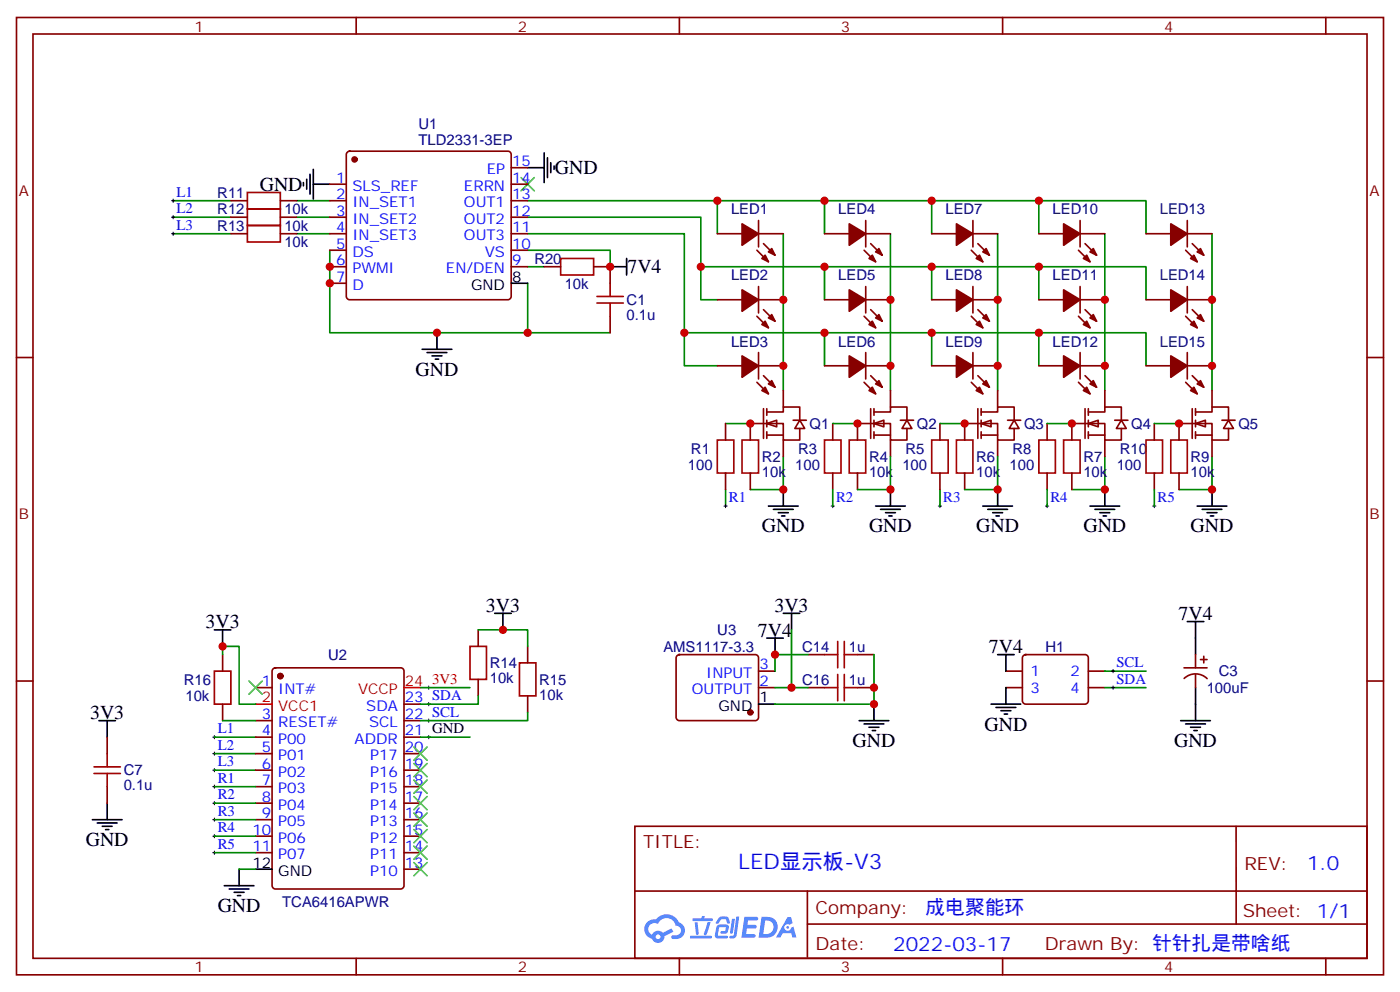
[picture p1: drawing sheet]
<svg xmlns="http://www.w3.org/2000/svg" width="300mm" height="212mm" viewBox="0 0 300 212" stroke-linecap="round" stroke-linejoin="round" font-family="sans-serif">
<g fill="none" stroke="#870000" stroke-width=".35">
<path d="M3.5 3.7h292.5v204.7h-292.5zM7.1 7.3h285.4v197.5h-285.4zM76.2 3.7v3.6M145.3 3.7v3.6M214.5 3.7v3.6M283.6 3.7v3.6M3.5 76.4h3.6M292.5 76.4h3.5M3.5 145.6h3.6M292.5 145.6h3.5M135.8 176.6h156.7v28.2h-156.7zM264.4 176.6l.1 20.9"/>
<path d="M135.9 190.4h156.4M172.7 197.5h119.6M172.7 190.4v14.2M76.2 204.8v3.6M145.3 204.8v3.6M214.5 204.8v3.6M283.6 204.8v3.6"/>
</g>
<g fill="#5487ff">
<path d="M159.3 195.9h1.6a1.33 1.33 0 0 1 1.2 .2 .39 .39 0 0 1-.3 .6h-1.8l-.1 1h1.6a.4 .4 0 0 1 .4 .4 .4 .4 0 0 1-.4 .4h-1.7l-.2 1.1h1.4a.46 .46 0 0 1 .5 .1 .46 .46 0 0 1 .1 .5l-.3 .2h-2.7z"/>
<path d="M168.5 196h.7l.4 1.3-.7 .3a.74 .74 0 0 0-1.1 .3 .74 .74 0 0 0 .5 1.1 .74 .74 0 0 0 .9-.7l.6-.3 .6 2.4h-.9l-.2-1h-1.8l-.6 1h-.9z"/>
<path d="M156.6 196.4h.6l-.4 2.9a.31 .31 0 0 1-.3 .3 .31 .31 0 0 1-.3-.3z"/>
<path d="M157.5 195.9h.6l-.5 4a.97 .97 0 0 1-1.6 .5l.2-.4h.7l.1-.2z"/>
<path d="M153.9 196.1l.4-.2h.9a.67 .67 0 0 1 .7 .5l.3 .8-.1 .2h-.5l-.3-.9h-.9l-.2 .1a.95 .95 0 0 1-1 .8l-.1-.2z"/>
<path d="M153.5 197.8l.5-.2h1.3a.75 .75 0 0 1 .5 1.2 .76 .76 0 0 1-.8 .8h-.6a.29 .29 0 0 1-.3-.4 .29 .29 0 0 1 .4-.2h.6l.2-.8h-1.4l-.3 1.8h1.9a.29 .29 0 0 1 .2 .3 .29 .29 0 0 1-.3 .3h-2l-.4-.3-.1-.5 .3-1.6z"/>
<path d="M147.7 200h4.3a.3 .3 0 0 1 .3 .3 .3 .3 0 0 1-.3 .3h-4.2l-.2-.1z"/>
<path d="M151.4 197.1h.6l-.8 2.6a.31 .31 0 0 1-.4 .2 .31 .31 0 0 1-.2-.3z"/>
<path d="M148.6 197.1h.6l.3 2.4-.3 .3-.3-.2z"/>
<path d="M148.2 196.3h1.9l.2-.5h.5l-.1 .5h1.5a.29 .29 0 0 1 .3 .3 .29 .29 0 0 1-.3 .3h-3.9l-.2-.2z"/>
<path d="M162.9 195.9l-.6 4.5h1.4a2.27 2.27 0 0 0 2.7-2.3 2.27 2.27 0 0 0-2.7-2.2zM163.7 196.7a1.5 1.5 0 0 1 1.8 1.6 1.5 1.5 0 0 1-1.9 1.3h-.3z"/>
<path d="M138.5 197.1a2.09 2.09 0 0 0 1 3.5 1.37 1.37 0 0 0 1.5 .9 1.37 1.37 0 0 0 1.1-1.4l2-1-.5-.7-1.8 1a1.4 1.4 0 0 0-2.3 .4 1.32 1.32 0 0 1-.6-1.9 1.32 1.32 0 0 1 1.9-.4 2.02 2.02 0 0 1 2-1.3 2.02 2.02 0 0 1 1.8 1.6 1.02 1.02 0 0 1 1.1 1 1.02 1.02 0 0 1-1 1.1h-.6a.41 .41 0 0 0-.5 .3 .41 .41 0 0 0 .4 .5 1.89 1.89 0 0 0 2.4-1.2 1.89 1.89 0 0 0-1.2-2.4 2.84 2.84 0 0 0-4.8-.6h-.4a2.26 2.26 0 0 0-1.5 .6zM140.3 200.2a.52 .52 0 0 1 1 0 .52 .52 0 0 1-1 0z"/>
<circle cx="168.5" cy="198.2" r=".28"/>
</g>
<g fill="none" stroke="#870000" stroke-width=".35">
<path d="M49.4 50h3.5M49.4 46.4h3.5M49.4 42.9h3.5M60 50h3.5M60 46.4h3.5M60 42.9h3.5M246.9 90.5v3.6M252.2 90.5v3.6M246.9 101.1v3.5M252.2 101.1v3.5M172.9 139.9h3.5M183.4 139.9h3.6"/>
<path d="M255.8 139.9v2.8M22.9 157.6v3.5M144.9 140.1l.4-.2h16.3a.71 .71 0 0 1 .7 .7v12.7a.76 .76 0 0 1-.7 .7h-16.3a.76 .76 0 0 1-.7-.7v-12.7zM162.3 147h3.5M162.3 143.4h3.5M172.9 147h3.5M183.4 147h3.6M215.2 147h3.5M215.2 143.4h3.5M219 140.1l.4-.2h12.7a.71 .71 0 0 1 .7 .7v9.2a.76 .76 0 0 1-.7 .7h-12.7a.76 .76 0 0 1-.7-.7v-9.2zM232.8 147h3.6M232.8 143.4h3.6"/>
<path d="M253.3 142.7h4.9M253.3 145a3.5 3.5 0 0 1 4.9 0M255.8 144.1v2.9M256.8 141h1.4M257.5 140.3v1.4M22.9 168.1v3.6"/>
</g>
<circle cx="160.5" cy="152.3" r=".53" fill="#870000" stroke="#870000" stroke-width=".35"/>
<g fill="none" stroke="#000" stroke-width=".35">
<path d="M64.9 39v.7M65.6 38.3v2.1M66.3 37.3v4.2M67 39.4h3.6M67 36.2v6.3M112.9 35.8h3.5M116.4 32.7v6.3M117.1 33.7v4.3M117.8 34.8v2.1M118.5 35.5v.7M256.1 108.2h6.4M257.2 108.9h4.2"/>
<path d="M258.2 109.6h2.1M258.9 110.3h.7M259.3 104.6v3.6M164 136.4h3.6M165.8 136.4v3.5M167.6 131.1h3.5M169.3 131.1v3.5M213.4 139.9h3.6M215.2 139.9v3.5M254 132.9h3.5M255.8 132.9v7M21.2 154h3.5"/>
<path d="M22.9 154v3.6M162.3 150.5h3.5M183.8 154h6.3M184.9 154.7h4.2M185.9 155.4h2.1M186.6 156.1h.7M187 150.5v3.5M212 150.5h6.4M213.1 151.2h4.2M214.1 151.9h2.2M214.8 152.6h.7M215.2 147v3.5"/>
<path d="M252.6 154h6.3M253.6 154.7h4.3M254.7 155.4h2.1M255.4 156.1h.7M255.8 147v7M19.8 175.2h6.3M20.8 175.9h4.2M21.9 176.6h2.1M22.6 177.3h.7M22.9 171.7v3.5"/>
</g>
<g fill="none" stroke="#a10000" stroke-width=".35">
<path d="M52.9 48.2h7.1v3.5h-7.1zM52.9 44.7h7.1v3.5h-7.1zM52.9 41.1h7.1v3.6h-7.1zM245.2 94.1h3.5v7h-3.5zM250.5 94.1h3.5v7h-3.5zM176.4 139.9h2.8M179.2 137.1v5.6M180.6 137.1v5.6M180.6 139.9h2.8M176.4 147h2.8M179.2 144.1v5.7M180.6 144.1v5.7"/>
<path d="M180.6 147h2.8M20.1 165.3h5.7M20.1 163.9h5.7M22.9 161.1v2.8M22.9 165.3v2.8"/>
</g>
<g fill="none" stroke="#008700" stroke-width=".35">
<path d="M37 42.9h12.4M37 46.4h12.4M37 50h12.4M63.5 42.9h7.1M63.5 46.4h7.1M63.5 50h7.1M222.2 57h23v7.1M222.2 42.9h23v7.1M236.4 50v33.5M259.3 50v33.5M222.2 71.1h23v7.1M246.9 90.5h5.3"/>
<path d="M259.3 97.6v7h-7.1M169.3 134.6v12.4M172.9 139.9h-7.1v3.5M187 139.9v10.6h-21.2M45.9 157.6h8.8M165.8 147h7.1M236.4 147h8.8M236.4 143.4h8.8M45.9 164.6h8.8M45.9 161.1h8.8"/>
</g>
<g fill="none" stroke="#000" stroke-width=".21">
<path d="M36.7 50h.7M36.7 46.4h.7M36.7 42.9h.7M37 42.5v.8M37 46.1v.7M37 49.6v.7M177.8 108.2h.7M178.2 107.8v.7M200.7 108.2h.7M201.1 107.8v.7M223.7 108.2h.7M224 107.8v.7"/>
<path d="M246.6 108.2h.7M246.9 107.8v.7M45.5 157.6h.7M45.9 157.2v.7M237.8 143.4h.7M237.8 147h.7M238.1 143.1v.7M238.1 146.6v.7M45.5 164.6h.7M45.5 161.1h.7M45.9 160.7v.7M45.9 164.3v.7"/>
</g>
<path d="M111.5 38l2.8 2.8M114.3 38l-2.8 2.8" fill="none" stroke="#3c3" stroke-width=".35"/>
<g fill="#fff" stroke="#870000" stroke-width=".35">
<path d="M255.8 90.5l2.1-.7v1.4z"/>
<path d="M262.8 89.8l1.1 1.8h-2.1z"/>
</g>
<g fill="none" stroke="#870000" stroke-width=".35">
<path d="M224 90.5v3.6M229.3 90.5v3.6M252.2 90.5h7.1v3.6h3.5v-2.5M255.1 87.3v6.4M255.8 88.1h3.5v-1.1h3.5v2.8M255.8 93h3.5M255.8 87.3v1.5M255.8 89.8v1.4M255.8 92.3v1.4M259.3 83.5v3.5M259.3 94.1v3.5M261.4 89.8h2.8"/>
<path d="M224 101.1v3.5M229.3 101.1v3.5"/>
</g>
<path d="M224 90.5h5.3M236.4 97.6v7h-7.1M246.9 104.6v3.6" fill="none" stroke="#008700" stroke-width=".35"/>
<path d="M222.2 94.1h3.6v7h-3.6zM227.5 94.1h3.6v7h-3.6z" fill="none" stroke="#a10000" stroke-width=".35"/>
<path d="M233.2 108.2h6.3M234.2 108.9h4.3M235.3 109.6h2.1M236 110.3h.7M236.4 104.6v3.6" fill="none" stroke="#000" stroke-width=".35"/>
<g fill="#fff" stroke="#870000" stroke-width=".35">
<path d="M232.8 90.5l2.1-.7v1.4z"/>
<path d="M239.9 89.8l1 1.8h-2.1z"/>
</g>
<g fill="none" stroke="#870000" stroke-width=".35">
<path d="M222.2 50h5.3M230.7 53.5l2.5 2.5M231.1 47.1v5.7M231.1 50h5.3M232.1 52.1l2.5 2.4M245.2 50h5.3M253.6 53.5l2.5 2.5M254 50h5.3M254 47.1v5.7M255.1 52.1l2.4 2.4M222.2 78.2h5.3M222.2 64.1h5.3"/>
<path d="M230.7 67.6l2.5 2.5M231.1 61.2v5.7M231.1 75.4v5.6M231.1 78.2h5.3M231.1 64.1h5.3M232.1 66.2l2.5 2.5M245.2 78.2h5.3M245.2 64.1h5.3M253.6 67.6l2.5 2.5M254 78.2h5.3M254 64.1h5.3M254 61.2v5.7"/>
<path d="M254 75.4v5.6M255.1 66.2l2.4 2.5M229.3 90.5h7.1v3.6h3.5v-2.5M230.7 81.7l2.5 2.5M232.1 87.3v6.4M232.1 80.3l2.5 2.5M232.8 88.1h3.6v-1.1h3.5v2.8M232.8 93h3.6M232.8 87.3v1.5M232.8 89.8v1.4M232.8 92.3v1.4M236.4 83.5v3.5"/>
<path d="M236.4 94.1v3.5M238.5 89.8h2.8M253.6 81.7l2.5 2.5M255.1 80.3l2.4 2.5"/>
</g>
<path d="M199.3 42.9h22.9v7.1M199.3 57h22.9v7.1M213.4 50v33.5M199.3 71.1h22.9v7.1M201.1 104.6v3.6M224 104.6v3.6" fill="none" stroke="#008700" stroke-width=".35"/>
<g fill="#870000" stroke="#870000" stroke-width=".35">
<path d="M227.5 76.1l3.6 2.1-3.6 2.4z"/>
<path d="M231.8 83.5l.7-.7 .7 1.4z"/>
<path d="M233.2 82.1l.7-.7 .7 1.4z"/>
<path d="M227.5 61.9l3.6 2.2-3.6 2.4z"/>
<path d="M231.8 69.4l.7-.7 .7 1.4z"/>
<path d="M233.2 67.9l.7-.7 .7 1.5z"/>
<path d="M227.5 47.8l3.6 2.2-3.6 2.4z"/>
<path d="M231.8 55.2l.7-.7 .7 1.5z"/>
<path d="M233.2 53.8l.7-.7 .7 1.4z"/>
<path d="M250.5 76.1l3.5 2.1-3.5 2.4z"/>
<path d="M254.7 83.5l.7-.7 .7 1.4z"/>
<path d="M256.1 82.1l.7-.7 .7 1.4z"/>
<path d="M250.5 61.9l3.5 2.2-3.5 2.4z"/>
<path d="M254.7 69.4l.7-.7 .7 1.4z"/>
<path d="M256.1 67.9l.7-.7 .7 1.5z"/>
<path d="M250.5 47.8l3.5 2.2-3.5 2.4z"/>
<path d="M254.7 55.2l.7-.7 .7 1.5z"/>
<path d="M256.1 53.8l.7-.7 .7 1.4z"/>
</g>
<g fill="#fff" stroke="#870000" stroke-width=".35">
<path d="M209.9 90.5l2.1-.7v1.4z"/>
<path d="M217 89.8l1 1.8h-2.1z"/>
</g>
<g fill="none" stroke="#870000" stroke-width=".35">
<path d="M201.1 90.5v3.6M209.2 87.3v6.4M209.9 88.1h3.5v-1.1h3.6v2.8M209.9 93h3.5M209.9 87.3v1.5M209.9 89.8v1.4M209.9 92.3v1.4M213.4 83.5v3.5M213.4 94.1v3.5M215.5 89.8h2.9M217 91.6v2.5h-3.6v-3.6h-7v3.6M201.1 101.1v3.5"/>
<path d="M206.4 101.1v3.5"/>
</g>
<path d="M199.3 94.1h3.5v7h-3.5zM204.6 94.1h3.5v7h-3.5z" fill="none" stroke="#a10000" stroke-width=".35"/>
<path d="M210.3 108.2h6.3M211.3 108.9h4.2M212.4 109.6h2.1M213.1 110.3h.7M213.4 104.6v3.6" fill="none" stroke="#000" stroke-width=".35"/>
<path d="M190.5 50v33.5M201.1 90.5h5.3M213.4 97.6v7h-7" fill="none" stroke="#008700" stroke-width=".35"/>
<g fill="#fff" stroke="#870000" stroke-width=".35">
<path d="M187 90.5l2.1-.7v1.4z"/>
<path d="M194 89.8l1.1 1.8h-2.1z"/>
</g>
<g fill="none" stroke="#870000" stroke-width=".35">
<path d="M155.2 90.5v3.6M160.5 90.5v3.6M178.2 90.5v3.6M186.3 87.3v6.4M187 88.1h3.5v-1.1h3.5v2.8M187 93h3.5M187 87.3v1.5M187 89.8v1.4M187 92.3v1.4M190.5 83.5v3.5M190.5 94.1v3.5M192.6 89.8h2.8"/>
<path d="M194 91.6v2.5h-3.5v-3.6h-7.1v3.6M155.2 101.1v3.5M160.5 101.1v3.5M178.2 101.1v3.5M183.4 101.1v3.5"/>
</g>
<path d="M153.5 94.1h3.5v7h-3.5zM158.7 94.1h3.6v7h-3.6zM176.4 94.1h3.5v7h-3.5zM181.7 94.1h3.5v7h-3.5z" fill="none" stroke="#a10000" stroke-width=".35"/>
<path d="M164.4 108.2h6.3M165.5 108.9h4.2M166.5 109.6h2.1M167.2 110.3h.7M167.6 104.6v3.6M187.3 108.2h6.4M188.4 108.9h4.2M189.4 109.6h2.2M190.1 110.3h.8M190.5 104.6v3.6" fill="none" stroke="#000" stroke-width=".35"/>
<g fill="none" stroke="#008700" stroke-width=".35">
<path d="M112.9 50h33.5v28.2h7.1M112.9 46.4h37v17.7h3.6M112.9 42.9h40.6v7.1M149.9 57h26.5v7.1M153.5 42.9h22.9v7.1M167.6 50v33.5M176.4 57h22.9v7.1M176.4 42.9h22.9v7.1M146.4 71.1h30v7.1M176.4 71.1h22.9v7.1M155.2 90.5h5.3M167.6 97.6v7h-7.1"/>
<path d="M178.2 90.5h5.2M190.5 97.6v7h-7.1M155.2 104.6v3.6M178.2 104.6v3.6"/>
</g>
<path d="M154.9 108.2h.7M155.2 107.8v.7" fill="none" stroke="#000" stroke-width=".21"/>
<g fill="#fff" stroke="#870000" stroke-width=".35">
<path d="M164 90.5l2.2-.7v1.4z"/>
<path d="M171.1 89.8l1.1 1.8h-2.2z"/>
</g>
<g fill="none" stroke="#870000" stroke-width=".35">
<path d="M70.6 39.4h3.5M74.3 32.5l.5-.2h33.9a.71 .71 0 0 1 .7 .7v30.4a.76 .76 0 0 1-.7 .7h-33.9a.76 .76 0 0 1-.7-.7v-30.4zM109.4 39.4h3.5M109.4 35.8h3.5M70.6 50h3.5M70.6 57h3.5M70.6 42.9h3.5M70.6 46.4h3.5M70.6 53.5h3.5M109.4 50h3.5M109.4 57h3.5M109.4 42.9h3.5"/>
<path d="M109.4 46.4h3.5M109.4 53.5h3.5M116.4 57h3.5M127 57h3.5v3.5M153.5 50h5.2M161.9 53.5l2.5 2.5M162.3 50h5.3M162.3 47.1v5.7M163.3 52.1l2.5 2.4M176.4 50h5.3M184.9 53.5l2.4 2.5M185.2 47.1v5.7"/>
<path d="M185.2 50h5.3M186.3 52.1l2.4 2.4M199.3 50h5.3M207.8 53.5l2.5 2.5M208.1 50h5.3M208.1 47.1v5.7M209.2 52.1l2.5 2.4M70.6 60.5h3.5M130.5 67.6v3.5M153.5 78.2h5.2M153.5 64.1h5.2M161.9 67.6l2.5 2.5"/>
<path d="M162.3 78.2h5.3M162.3 64.1h5.3M162.3 61.2v5.7M162.3 75.4v5.6M163.3 66.2l2.5 2.5M176.4 78.2h5.3M176.4 64.1h5.3M184.9 67.6l2.4 2.5M185.2 61.2v5.7M185.2 75.4v5.6M185.2 78.2h5.3M185.2 64.1h5.3"/>
<path d="M186.3 66.2l2.4 2.5M199.3 78.2h5.3M199.3 64.1h5.3M207.8 67.6l2.5 2.5M208.1 78.2h5.3M208.1 64.1h5.3M208.1 61.2v5.7M208.1 75.4v5.6M209.2 66.2l2.5 2.5M160.5 90.5h7.1v3.6h3.5v-2.5M161.9 81.7l2.5 2.5M163.3 87.3v6.4"/>
<path d="M163.3 80.3l2.5 2.5M164 88.1h3.6v-1.1h3.5v2.8M164 93h3.6M164 87.3v1.5M164 89.8v1.4M164 92.3v1.4M167.6 83.5v3.5M167.6 94.1v3.5M169.7 89.8h2.8M184.9 81.7l2.4 2.5M186.3 80.3l2.4 2.5M207.8 81.7l2.5 2.5"/>
<path d="M209.2 80.3l2.5 2.5M47.6 139.9v3.5M102.3 134.6v3.5M112.9 138.1v3.6M47.6 150.5v3.5M54.7 147h3.5M54.7 154h3.5M54.7 157.6h3.5M58.4 142.9l.5-.2h26.8a.71 .71 0 0 1 .7 .7v45.9a.76 .76 0 0 1-.7 .7h-26.8a.76 .76 0 0 1-.7-.7v-45.9zM86.4 154h3.6M86.4 157.6h3.6M86.4 150.5h3.6"/>
<path d="M102.3 145.2v3.5M112.9 148.7v3.6M54.7 161.1h3.5M54.7 164.6h3.5M54.7 168.1h3.5M54.7 171.7h3.5M54.7 175.2h3.5M54.7 178.7h3.5M86.4 161.1h3.6M86.4 164.6h3.6M86.4 168.1h3.6M86.4 171.7h3.6"/>
<path d="M86.4 175.2h3.6M86.4 178.7h3.6M54.7 182.2h3.5M86.4 182.2h3.6M86.4 185.8h3.6"/>
</g>
<g fill="#870000" stroke="#870000" stroke-width=".35">
<path d="M181.7 76.1l3.5 2.1-3.5 2.4z"/>
<path d="M185.9 83.5l.7-.7 .7 1.4z"/>
<path d="M187.3 82.1l.7-.7 .7 1.4z"/>
<path d="M181.7 61.9l3.5 2.2-3.5 2.4z"/>
<path d="M185.9 69.4l.7-.7 .7 1.4z"/>
<path d="M188 67.2l.7 1.5-1.4-.8z"/>
<path d="M181.7 47.8l3.5 2.2-3.5 2.4z"/>
<path d="M185.9 55.2l.7-.7 .7 1.5z"/>
<path d="M187.3 53.8l.7-.7 .7 1.4z"/>
<path d="M204.6 76.1l3.5 2.1-3.5 2.4z"/>
<path d="M208.8 83.5l.7-.7 .8 1.4z"/>
<path d="M210.3 82.1l.7-.7 .7 1.4z"/>
<path d="M204.6 61.9l3.5 2.2-3.5 2.4z"/>
<path d="M208.8 69.4l.7-.7 .8 1.4z"/>
<path d="M211 67.2l.7 1.5-1.4-.8z"/>
<path d="M204.6 47.8l3.5 2.2-3.5 2.4z"/>
<path d="M208.8 55.2l.7-.7 .8 1.5z"/>
<path d="M210.3 53.8l.7-.7 .7 1.4z"/>
<path d="M158.7 76.1l3.6 2.1-3.6 2.4z"/>
<path d="M163 83.5l.7-.7 .7 1.4z"/>
<path d="M164.4 82.1l.7-.7 .7 1.4z"/>
<path d="M158.7 61.9l3.6 2.2-3.6 2.4z"/>
<path d="M163 69.4l.7-.7 .7 1.4z"/>
<path d="M164.4 67.9l.7-.7 .7 1.5z"/>
<path d="M158.7 47.8l3.6 2.2-3.6 2.4z"/>
<path d="M163 55.2l.7-.7 .7 1.5z"/>
<path d="M164.4 53.8l.7-.7 .7 1.4z"/>
<circle cx="75.8" cy="34.1" r=".53"/>
<circle cx="60" cy="144.5" r=".53"/>
</g>
<g fill="none" stroke="#000" stroke-width=".35">
<path d="M130.5 57h3.6M134.1 55.2v3.6M90.3 74.6h6.4M91.4 75.4h4.2M92.4 76.1h2.1M93.1 76.8h.7M93.5 71.1v3.5M109.4 60.5h3.5M45.9 134.6h3.5M47.6 134.6v3.5M105.8 131.1h3.6M107.6 131.1v3.5"/>
<path d="M48 189.3h6.3M49 190h4.3M50.1 190.7h2.1M50.8 191.4h.7M51.2 185.8v3.5M54.7 185.8h3.5"/>
</g>
<g fill="none" stroke="#008700" stroke-width=".35">
<path d="M70.6 53.5v17.6h42.3v-10.6M112.9 53.5h17.6v3.5M112.9 57h3.5M112.9 71.1h17.6M47.6 139.9v-1.8h3.6v12.4h3.5M102.3 134.6h10.6v3.5M47.6 154h7.1M90 147h10.5M90 157.6h10.5M102.3 148.7v1.8h-12.3M112.9 152.3v1.7h-22.9M45.9 178.7h8.8"/>
<path d="M45.9 175.2h8.8M45.9 171.7h8.8M45.9 168.1h8.8M45.9 182.2h8.8M51.2 185.8h3.5"/>
</g>
<path d="M119.9 55.2h7.1v3.6h-7.1zM127.7 64.8h5.6M127.7 63.4h5.6M130.5 60.5v2.9M130.5 64.8v2.8M100.5 138.1h3.6v7.1h-3.6zM45.9 143.4h3.5v7.1h-3.5zM111.1 141.7h3.6v7h-3.6z" fill="none" stroke="#a10000" stroke-width=".35"/>
<path d="M54.7 150.5h3.5M86.4 147h3.6" fill="none" stroke="#f00" stroke-width=".35"/>
<g fill="none" stroke="#000" stroke-width=".21">
<path d="M91.4 147h.7M91.4 150.5h.7M91.4 154h.7M91.4 157.6h.7M91.7 146.6v.7M91.7 150.1v.7M91.7 153.7v.7M91.7 157.2v.7M45.5 168.1h.7M45.5 171.7h.7M45.5 175.2h.7M45.5 178.7h.7"/>
<path d="M45.9 167.8v.7M45.9 171.3v.7M45.9 174.8v.7M45.9 178.4v.7M45.5 182.2h.7M45.9 181.9v.7"/>
</g>
<g fill="none" stroke="#3c3" stroke-width=".35">
<path d="M53.3 145.6l2.8 2.8M56.1 145.6l-2.8 2.8M88.5 159.7l2.9 2.8M91.4 159.7l-2.9 2.8M88.5 163.2l2.9 2.8M88.5 166.7l2.9 2.8M88.5 170.3l2.9 2.8M88.5 173.8l2.9 2.8M88.5 177.3l2.9 2.8M91.4 163.2l-2.9 2.8M91.4 166.7l-2.9 2.8M91.4 170.3l-2.9 2.8"/>
<path d="M91.4 173.8l-2.9 2.8M91.4 177.3l-2.9 2.8M88.5 184.4l2.9 2.8M88.5 180.8l2.9 2.9M91.4 184.4l-2.9 2.8M91.4 180.8l-2.9 2.9"/>
</g>
<g fill="#c00">
<circle cx="187" cy="150.5" r=".88"/>
<circle cx="187" cy="147" r=".88"/>
<circle cx="165.8" cy="139.9" r=".88"/>
<circle cx="169.3" cy="147" r=".88"/>
<circle cx="259.3" cy="78.2" r=".88"/>
<circle cx="259.3" cy="64.1" r=".88"/>
<circle cx="236.4" cy="78.2" r=".88"/>
<circle cx="236.4" cy="64.1" r=".88"/>
<circle cx="222.3" cy="71.1" r=".88"/>
<circle cx="222.3" cy="57" r=".88"/>
<circle cx="222.3" cy="42.9" r=".88"/>
<circle cx="259.3" cy="104.6" r=".88"/>
<circle cx="252.2" cy="90.5" r=".88"/>
<circle cx="236.4" cy="104.6" r=".88"/>
<circle cx="229.3" cy="90.5" r=".88"/>
<circle cx="213.4" cy="78.2" r=".88"/>
<circle cx="213.4" cy="64.1" r=".88"/>
<circle cx="199.3" cy="42.9" r=".88"/>
<circle cx="199.3" cy="57" r=".88"/>
<circle cx="199.3" cy="71.1" r=".88"/>
<circle cx="206.4" cy="90.5" r=".88"/>
<circle cx="213.4" cy="104.6" r=".88"/>
<circle cx="190.5" cy="78.2" r=".88"/>
<circle cx="190.5" cy="64.1" r=".88"/>
<circle cx="183.4" cy="90.5" r=".88"/>
<circle cx="190.5" cy="104.6" r=".88"/>
<circle cx="167.6" cy="104.6" r=".88"/>
<circle cx="160.5" cy="90.5" r=".88"/>
<circle cx="176.4" cy="71.1" r=".88"/>
<circle cx="146.4" cy="71.1" r=".88"/>
<circle cx="176.4" cy="57" r=".88"/>
<circle cx="149.9" cy="57" r=".88"/>
<circle cx="176.4" cy="42.9" r=".88"/>
<circle cx="153.5" cy="42.9" r=".88"/>
<circle cx="167.6" cy="78.2" r=".88"/>
<circle cx="167.6" cy="64.1" r=".88"/>
<circle cx="130.5" cy="57" r=".88"/>
<circle cx="112.9" cy="71.1" r=".88"/>
<circle cx="93.5" cy="71.1" r=".88"/>
<circle cx="70.6" cy="60.5" r=".88"/>
<circle cx="70.6" cy="57" r=".88"/>
<circle cx="47.6" cy="138.1" r=".88"/>
<circle cx="107.6" cy="134.6" r=".88"/>
</g>
<text font-size="4.6" fill="#00f" x="157.9" y="185.6">LED显示板-V3</text>
<g font-size="4.2">
<text x="55.6" y="40.8">GND</text>
<text x="118.7" y="37.2">GND</text>
<text x="134.2" y="58.4">7V4</text>
<text x="88.9" y="80.3">GND</text>
<text x="163" y="113.8">GND</text>
<text x="185.9" y="113.8">GND</text>
<text x="208.8" y="113.8">GND</text>
<text x="231.8" y="113.8">GND</text>
<text x="254.7" y="113.8">GND</text>
<text x="104" y="130.8">3V3</text>
<text x="165.7" y="130.8">3V3</text>
<text x="44" y="134.3">3V3</text>
<text x="162.2" y="136">7V4</text>
<text x="252.1" y="132.5">7V4</text>
<text x="211.6" y="139.6">7V4</text>
<text x="19.3" y="153.7">3V3</text>
<text x="182.4" y="159.7">GND</text>
<text x="210.6" y="156.1">GND</text>
<text x="251.2" y="159.7">GND</text>
<text x="18.3" y="180.8">GND</text>
<text x="46.6" y="194.9">GND</text>
</g>
<g font-size="4.2" fill="#00f">
<text x="279.6" y="185.9">1.0</text>
<text x="198" y="195.4">成电聚能环</text>
<text x="191.1" y="203.2">2022-03-17</text>
</g>
<g font-size="3.9" fill="#800">
<text x="137.6" y="181.2">TITLE:</text>
<text x="266.2" y="185.9">REV:</text>
<text x="174.5" y="195.4">Company:</text>
<text x="265.9" y="196">Sheet: 1/1</text>
<text x="174.5" y="203.1">Date:</text>
<text x="223.5" y="203.1">Drawn By: 针针扎是带啥纸</text>
</g>
<g font-size="3.2" fill="#800">
<text x="41.6" y="6.7">1</text>
<text x="110.8" y="6.7">2</text>
<text x="179.9" y="6.7">3</text>
<text x="249.1" y="6.7">4</text>
<text x="4.1" y="41.8">A</text>
<text x="293" y="41.8">A</text>
<text x="4.1" y="111">B</text>
<text x="293" y="111">B</text>
<text x="41.6" y="207.8">1</text>
<text x="110.8" y="207.8">2</text>
<text x="179.9" y="207.8">3</text>
<text x="249.1" y="207.8">4</text>
</g>
<g font-size="3.2" fill="#000080">
<text x="89.6" y="27.6">U1</text>
<text x="89.6" y="30.9">TLD2331-3EP</text>
<text x="46.5" y="45.8">R12</text>
<text x="46.5" y="42.3">R11</text>
<text x="60.8" y="45.8">10k</text>
<text x="156.4" y="45.8">LED1</text>
<text x="179.3" y="45.8">LED4</text>
<text x="202.3" y="45.8">LED7</text>
<text x="225.2" y="45.8">LED10</text>
<text x="248.1" y="45.8">LED13</text>
<text x="46.5" y="49.3">R13</text>
<text x="60.8" y="52.9">10k</text>
<text x="60.8" y="49.3">10k</text>
<text x="114.3" y="56.4">R20</text>
<text x="156.4" y="59.9">LED2</text>
<text x="179.3" y="59.9">LED5</text>
<text x="202.3" y="59.9">LED8</text>
<text x="225.2" y="59.9">LED11</text>
<text x="248.1" y="59.9">LED14</text>
<text x="120.8" y="61.7">10k</text>
<text x="134.1" y="65.2">C1</text>
<text x="134.1" y="68.4">0.1u</text>
<text x="156.4" y="74.1">LED3</text>
<text x="179.3" y="74.1">LED6</text>
<text x="202.3" y="74.1">LED9</text>
<text x="225.2" y="74.1">LED12</text>
<text x="248.1" y="74.1">LED15</text>
<text x="173.2" y="91.7">Q1</text>
<text x="196.1" y="91.7">Q2</text>
<text x="219.1" y="91.7">Q3</text>
<text x="242" y="91.7">Q4</text>
<text x="264.9" y="91.7">Q5</text>
<text x="147.2" y="100.5">100</text>
<text x="147.8" y="96.9">R1</text>
<text x="163" y="101.9">10k</text>
<text x="163" y="98.7">R2</text>
<text x="170.1" y="100.5">100</text>
<text x="170.8" y="96.9">R3</text>
<text x="185.9" y="101.9">10k</text>
<text x="185.9" y="98.7">R4</text>
<text x="193" y="100.5">100</text>
<text x="193.7" y="96.9">R5</text>
<text x="208.8" y="101.9">10k</text>
<text x="208.8" y="98.7">R6</text>
<text x="216" y="100.5">100</text>
<text x="216.6" y="96.9">R8</text>
<text x="231.8" y="101.9">10k</text>
<text x="231.8" y="98.7">R7</text>
<text x="238.9" y="100.5">100</text>
<text x="239.5" y="96.9">R10</text>
<text x="254.7" y="101.9">10k</text>
<text x="254.7" y="98.7">R9</text>
<text x="153.5" y="135.7">U3</text>
<text x="70.2" y="141">U2</text>
<text x="104.8" y="142.8">R14</text>
<text x="141.9" y="139.3">AMS1117-3.3</text>
<text x="171.6" y="139.3">C14</text>
<text x="181.6" y="139.3">1u</text>
<text x="223.7" y="139.3">H1</text>
<text x="39.3" y="146.3">R16</text>
<text x="39.7" y="149.9">10k</text>
<text x="104.8" y="146">10k</text>
<text x="115.4" y="149.5">10k</text>
<text x="115.4" y="146.3">R15</text>
<text x="171.6" y="146.3">C16</text>
<text x="181.6" y="146.3">1u</text>
<text x="258.2" y="148.1">100uF</text>
<text x="260.7" y="144.6">C3</text>
<text x="26.5" y="165.7">C7</text>
<text x="26.5" y="168.9">0.1u</text>
<text x="60.4" y="193.9">TCA6416APWR</text>
</g>
<g font-size="3.2" fill="#00f">
<text x="109.5" y="35.5">15</text>
<text x="71.9" y="39">1</text>
<text x="75.4" y="40.8">SLS_REF</text>
<text x="99.3" y="40.8">ERRN</text>
<text x="104.1" y="37.3">EP</text>
<text x="109.5" y="39">14</text>
<text x="37.7" y="45.5">L2</text>
<text x="37.7" y="42">L1</text>
<text x="71.9" y="42.5">2</text>
<text x="71.9" y="46.1">3</text>
<text x="75.4" y="44.3">IN_SET1</text>
<text x="75.4" y="47.8">IN_SET2</text>
<text x="99.3" y="47.8">OUT2</text>
<text x="99.3" y="44.3">OUT1</text>
<text x="109.5" y="46.1">12</text>
<text x="109.5" y="42.5">13</text>
<text x="37.7" y="49.1">L3</text>
<text x="71.9" y="49.6">4</text>
<text x="71.9" y="53.1">5</text>
<text x="75.4" y="51.4">IN_SET3</text>
<text x="99.3" y="51.4">OUT3</text>
<text x="109.5" y="53.1">10</text>
<text x="109.5" y="49.6">11</text>
<text x="71.9" y="56.7">6</text>
<text x="75.4" y="54.9">DS</text>
<text x="75.4" y="58.4">PWMI</text>
<text x="95.4" y="58.4">EN/DEN</text>
<text x="103.7" y="54.9">VS</text>
<text x="109.5" y="56.7">9</text>
<text x="71.9" y="60.2">7</text>
<text x="75.4" y="61.9">D</text>
<text x="155.9" y="107.3">R1</text>
<text x="178.9" y="107.3">R2</text>
<text x="201.8" y="107.3">R3</text>
<text x="224.7" y="107.3">R4</text>
<text x="247.6" y="107.3">R5</text>
<text x="162.5" y="143.1">3</text>
<text x="238.8" y="142.6">SCL</text>
<text x="56" y="146.6">1</text>
<text x="59.5" y="148.4">INT#</text>
<text x="148" y="148.4">OUTPUT</text>
<text x="151.1" y="144.9">INPUT</text>
<text x="162.5" y="146.6">2</text>
<text x="220.5" y="144.5">1</text>
<text x="220.5" y="148">3</text>
<text x="229.1" y="144.5">2</text>
<text x="229.1" y="148">4</text>
<text x="238.8" y="146.1">SDA</text>
<text x="56" y="153.7">3</text>
<text x="59.5" y="155.4">RESET#</text>
<text x="78.3" y="151.9">SDA</text>
<text x="79" y="155.4">SCL</text>
<text x="86.6" y="153.7">22 SCL</text>
<text x="86.6" y="150.1">23 SDA</text>
<text x="46.6" y="160.2">L2</text>
<text x="46.6" y="156.7">L1</text>
<text x="56" y="157.2">4</text>
<text x="56" y="160.7">5</text>
<text x="59.5" y="159">P00</text>
<text x="75.9" y="159">ADDR</text>
<text x="86.6" y="160.7">20</text>
<text x="86.6" y="157.2">21 GND</text>
<text x="46.6" y="163.7">L3</text>
<text x="46.6" y="167.3">R1</text>
<text x="56" y="164.3">6</text>
<text x="56" y="167.8">7</text>
<text x="59.5" y="162.5">P01</text>
<text x="59.5" y="166">P02</text>
<text x="79.2" y="166">P16</text>
<text x="79.2" y="162.5">P17</text>
<text x="86.6" y="167.8">18</text>
<text x="86.6" y="164.3">19</text>
<text x="46.6" y="170.8">R2</text>
<text x="56" y="171.3">8</text>
<text x="59.5" y="169.5">P03</text>
<text x="59.5" y="173.1">P04</text>
<text x="79.2" y="173.1">P14</text>
<text x="79.2" y="169.5">P15</text>
<text x="86.6" y="171.3">17</text>
<text x="46.6" y="174.3">R3</text>
<text x="46.6" y="177.8">R4</text>
<text x="54" y="178.4">10</text>
<text x="56" y="174.8">9</text>
<text x="59.5" y="176.6">P05</text>
<text x="79.2" y="176.6">P13</text>
<text x="86.6" y="178.4">15</text>
<text x="86.6" y="174.8">16</text>
<text x="46.6" y="181.4">R5</text>
<text x="54" y="181.9">11</text>
<text x="59.5" y="180.1">P06</text>
<text x="59.5" y="183.7">P07</text>
<text x="79.2" y="183.7">P11</text>
<text x="79.2" y="180.1">P12</text>
<text x="86.6" y="185.4">13</text>
<text x="86.6" y="181.9">14</text>
<text x="79.2" y="187.2">P10</text>
</g>
<g font-size="3.2">
<text x="100.8" y="61.9">GND</text>
<text x="109.5" y="60.2">8</text>
<text x="153.7" y="151.9">GND</text>
<text x="162.5" y="150.1">1</text>
<text x="54" y="185.4">12</text>
<text x="59.5" y="187.2">GND</text>
</g>
<g font-size="3.2" fill="#f00">
<text x="76.6" y="148.4">VCCP</text>
<text x="86.6" y="146.6">24</text>
<text x="92.4" y="146.1">3V3</text>
<text x="56" y="150.1">2</text>
<text x="59.5" y="151.9">VCC1</text>
</g>
</svg>
